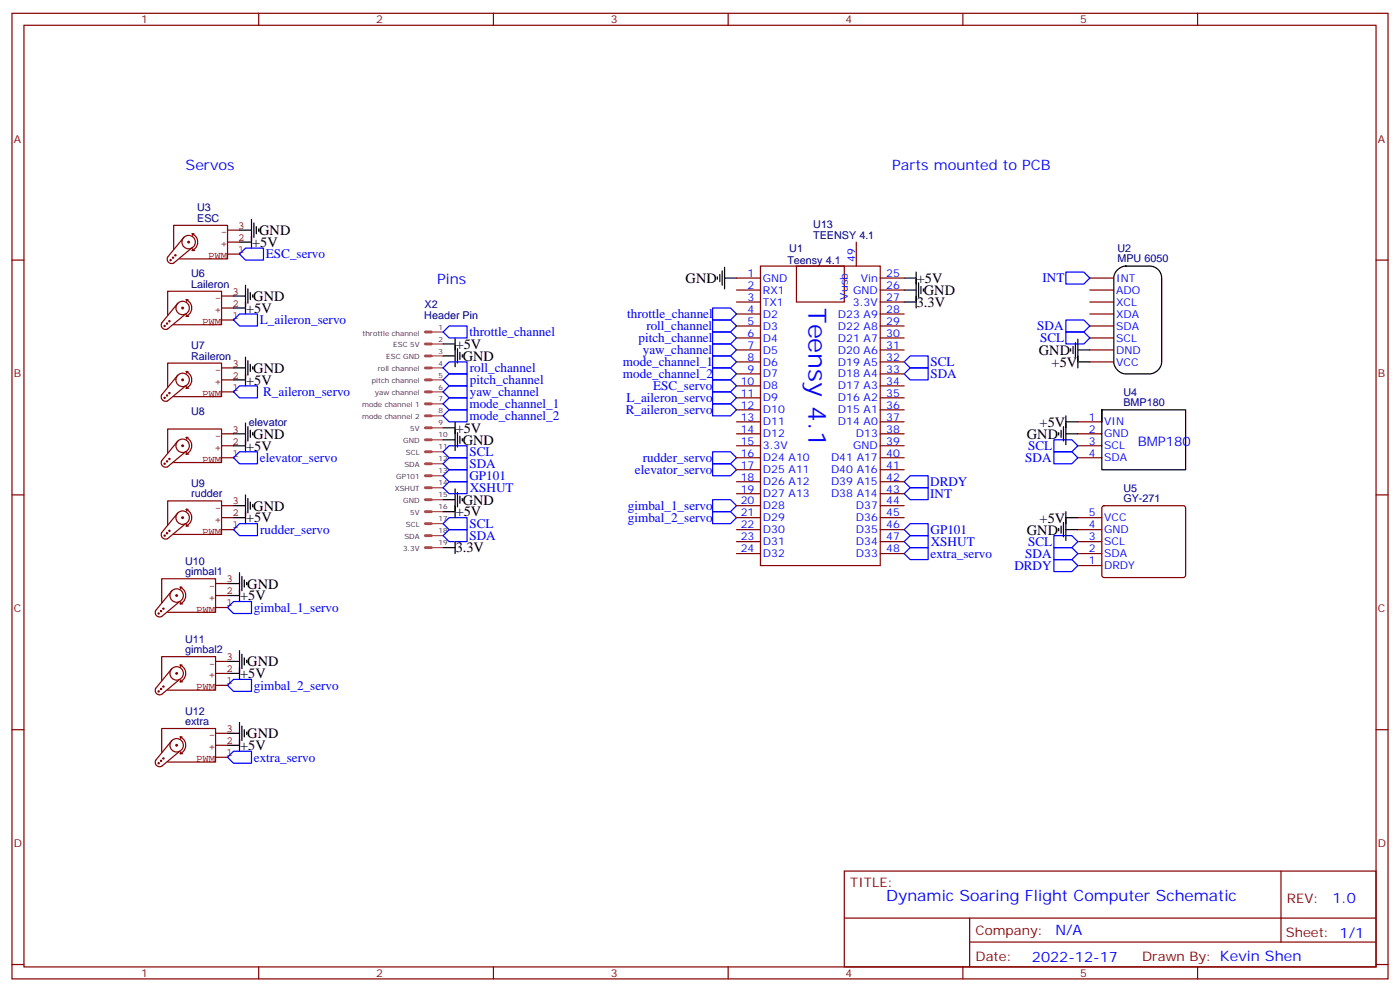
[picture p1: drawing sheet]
<svg xmlns="http://www.w3.org/2000/svg" width="412mm" height="292mm" viewBox="0 0 412 292" stroke-linecap="round" stroke-linejoin="round" font-family="sans-serif">
<g fill="none" stroke="#870000" stroke-width=".35">
<path d="M3.5 3.9h405.4v284.4h-405.4zM7.1 7.4h398.2v277.3h-398.2zM76.2 3.9v3.5M145.3 3.9v3.5M214.5 3.9v3.5M283.6 3.9v3.5M352.8 3.9v3.5M3.5 76.6h3.6M224 78.4h35.3v88.1h-35.3zM234.6 78.4h14.1v10.5h-14.1zM252.2 71.3v7.1M405.3 76.6h3.6"/>
<path d="M217 99.5h7M217 96h7M217 92.5h7M217 88.9h7M217 85.4h7M217 81.9h7M259.3 99.5h7M259.3 96h7M259.3 92.5h7M259.3 88.9h7M259.3 85.4h7M259.3 81.9h7"/>
<path d="M321 99.5h7.1M321 96h7.1M321 92.5h7.1M321 88.9h7.1M321 85.4h7.1M321 81.9h7.1M217 106.6h7M217 103h7M217 110.1h7M217 113.6h7M217 117.2h7M259.3 106.6h7"/>
<path d="M259.3 103h7M259.3 110.1h7M259.3 113.6h7M259.3 117.2h7M321 106.6h7.1M321 103h7.1M217 124.2h7M217 127.7h7M217 131.3h7M217 134.8h7M217 120.7h7M217 138.3h7"/>
<path d="M259.3 124.2h7M259.3 127.7h7M259.3 131.3h7M259.3 134.8h7M259.3 120.7h7M259.3 138.3h7M317.5 124.2h7.1M317.5 127.7h7.1M317.5 131.3h7.1M317.5 134.8h7.1M3.5 145.7h3.6M217 159.5h7"/>
<path d="M217 156h7M217 152.4h7M217 141.9h7M217 145.4h7M217 148.9h7M259.3 159.5h7M259.3 156h7M259.3 152.4h7M259.3 141.9h7M259.3 145.4h7M259.3 148.9h7M317.5 159.5h7.1"/>
<path d="M317.5 156h7.1M317.5 152.4h7.1M324.8 149.1l.5-.2h23.2l.5 .2 .2 .5v19.8l-.2 .5-.5 .2h-23.2l-.5-.3-.2-.4v-19.8zM405.3 145.7h3.6M217 163h7M259.3 163h7M317.5 166.5h7.1M317.5 163h7.1M3.5 214.9h3.6M405.3 214.9h3.6M248.7 256.5h156.6v28.2h-156.6zM377.3 256.5v20.9"/>
<path d="M248.7 270.4h156.5M285.6 277.4h119.6M285.6 270.4v14.1M3.5 284h3.6M76.2 284.7v3.6M145.3 284.7v3.6M214.5 284.7v3.6M283.6 284.7v3.6M352.8 284.7v3.6M405.3 284h3.6"/>
</g>
<g fill="none" stroke="#000" stroke-width=".35">
<path d="M70.6 67.8h3.5M70.6 71.3h3.5M74.1 64.6v8.5M74.8 65.7v4.2M75.5 66.7v2.1M76.2 67.4v.7M212.7 79.8v4.2M213.4 78.7v6.4M329.3 79.4a3.6 3.6 0 0 1 2.3-1h7.1a3.5 3.5 0 0 1 3.5 3.5v24.7a3.8 3.8 0 0 1-3.5 3.5h-7.1a3.8 3.8 0 0 1-3.5-3.5v-24.7a3.5 3.5 0 0 1 1.2-2.5zM68.8 87.2h3.5M68.8 90.7h3.5M72.3 84v8.5"/>
<path d="M73 85.1v4.2M73.7 86.1v2.1M74.4 86.8v.7M134.1 99.5v8.5M211.3 81.5v.7M212 80.8v2.1M213.4 81.9h3.6M266.3 81.9h3.6M266.3 85.4h3.6M266.3 88.9h3.6M269.9 80.1v10.6M270.6 83.3v4.2"/>
<path d="M271.3 84.3v2.2M272 85.1v.7M317.5 99.9v8.4M68.8 108.3h3.5M68.8 111.9h3.5M72.3 105.2v8.4M73 106.2v4.3M73.7 107.3v2.1M74.4 108v.7M130.5 104.8h3.6M130.5 101.3h3.6M134.8 102.7v4.2"/>
<path d="M135.5 103.8v2.1M136.2 104.5v.7M315.4 102.7v.7M316.1 102v2.1M316.8 100.9v4.3M317.5 103h3.5M317.5 106.6h3.5M68.8 127.7h3.5M68.8 131.3h3.5M72.3 124.6v8.4M73 125.6v4.3M73.7 126.7v2.1"/>
<path d="M74.4 127.4v.7M130.5 129.5h3.6M130.5 126h3.6M134.1 124.2v8.5M134.8 127.4v4.2M135.5 128.4v2.2M136.2 129.2v.7M311.9 127.4v.7M312.6 126.7v2.1M313.3 125.6v4.3M314 127.7h3.5M314 122.4v8.5"/>
<path d="M314 124.2h3.5M324.6 120.7v17.6h24.6v-17.6h-24.6v3.5M68.8 148.9h3.5M68.8 152.4h3.5M72.3 145.7v8.5M73 146.8v4.2M73.7 147.8v2.2M74.4 148.6v.7M130.5 147.1h3.6M130.5 150.7h3.6M134.1 144v8.4M134.1 159.5v3.5"/>
<path d="M134.8 145v4.3M135.5 146.1v2.1M136.2 146.8v.7M311.9 155.6v.7M312.6 154.9v2.1M313.3 153.8v4.3M314 150.7v8.4M314 156h3.5M314 152.4h3.5M67 171.8h3.6M67 175.4h3.6M70.6 168.7v8.4"/>
<path d="M71.3 169.7v4.3M72 170.8v2.1M72.7 171.5v.7M130.5 161.3h3.6M67 194.8h3.6M67 198.3h3.6M70.6 191.6v8.5M71.3 192.7v4.2M72 193.7v2.1M72.7 194.4v.7M67 215.9h3.6M67 219.5h3.6"/>
<path d="M70.6 212.8v8.4M71.3 213.8v4.3M72 214.9v2.1M72.7 215.6v.7"/>
</g>
<g fill="none" stroke="#850000" stroke-width=".35">
<path d="M50.1 76.5l.3 .1-.1 .2-.2-.2M50.8 75.8l.4 .1-.2 .2-.2-.2M51.2 73.4v-7h15.8v9.8h-14.1M51.5 75.1l.4 .1-.2 .2-.2-.2M53.6 71.1a1.98 1.98 0 0 1 3-1.5 1.98 1.98 0 0 1-.1 3.4 1.98 1.98 0 0 1-2.9-1.7M54.2 69.9l-4.8 5.8a1.3 1.3 0 0 0 .2 1.5 1.3 1.3 0 0 0 1.5 .3l5.3-4.4M55.4 71.1l.4 .2-.2 .2-.3-.2M56.6 68.8a2.68 2.68 0 0 1 1.6 2.5 2.68 2.68 0 0 1-1.6 2.5M56.6 68.8h.5M56.6 68.8l.2 .6M56.6 73.8h.7M56.8 73.2l-.2 .6"/>
<path d="M67 74.8h3.6M67 71.3h3.6M67 67.8h3.6M48.4 95.9l.3 .1-.2 .2-.2-.2M49.1 95.2l.3 .1-.2 .2-.2-.2M49.4 92.8v-7h15.9v9.8h-14.1M49.8 94.5l.3 .1-.2 .2-.2-.2M51.8 90.5a1.98 1.98 0 0 1 3.1-1.5 1.98 1.98 0 0 1-.2 3.4 1.98 1.98 0 0 1-2.9-1.7M52.4 89.3l-4.8 5.8M53.6 90.5l.4 .2-.2 .2-.2-.2M54.7 92.5l-5.3 4.4a1.31 1.31 0 0 1-1.5-.3 1.31 1.31 0 0 1-.3-1.5M54.9 88.2a2.68 2.68 0 0 1 1.6 2.5 2.68 2.68 0 0 1-1.6 2.5"/>
<path d="M54.9 88.2h.5M54.9 88.2l.1 .6M54.9 93.2h.7M55 92.6l-.1 .6M65.3 94.2h3.5M65.3 90.7h3.5M65.3 87.2h3.5M48.4 117l.3 .2-.2 .1-.2-.1M49.1 116.3l.3 .2-.2 .1-.2-.1M49.4 114v-7.1h15.9v9.9h-14.1M49.8 115.6l.3 .1-.2 .2-.2-.2M51.8 111.7a1.98 1.98 0 0 1 3.1-1.5 1.98 1.98 0 0 1-.2 3.4 1.98 1.98 0 0 1-2.9-1.7"/>
<path d="M52.4 110.5l-4.8 5.8a1.31 1.31 0 0 0 .3 1.5 1.31 1.31 0 0 0 1.5 .2l5.3-4.4M53.6 111.7l.4 .2-.2 .2-.2-.2M54.9 109.4a2.68 2.68 0 0 1 1.6 2.5 2.68 2.68 0 0 1-1.6 2.4M54.9 109.4h.5M54.9 109.4l.1 .5M54.9 114.3h.7M55 113.8l-.1 .5M65.3 115.4h3.5M65.3 111.9h3.5M65.3 108.3h3.5M48.4 136.4l.3 .2-.2 .1-.2-.1M49.1 135.7l.3 .2-.2 .1-.2-.1"/>
<path d="M49.4 133.4v-7.1h15.9v9.9h-14.1M49.8 135l.3 .1-.2 .2-.2-.2M51.8 131.1a1.98 1.98 0 0 1 3.1-1.5 1.98 1.98 0 0 1-.2 3.4 1.98 1.98 0 0 1-2.9-1.7M52.4 129.9l-4.8 5.8a1.31 1.31 0 0 0 .3 1.5 1.31 1.31 0 0 0 1.5 .2l5.3-4.4M53.6 131.1l.4 .2-.2 .2-.2-.2M54.9 128.8a2.68 2.68 0 0 1 1.6 2.5 2.68 2.68 0 0 1-1.6 2.4M54.9 128.8h.5M54.9 128.8l.1 .5M54.9 133.7h.7M55 133.2l-.1 .5M65.3 134.8h3.5M65.3 131.3h3.5"/>
<path d="M65.3 127.7h3.5M48.4 157.6l.3 .1-.2 .2-.2-.2M49.1 156.9l.3 .1-.2 .2-.2-.2M49.4 154.6v-7.1h15.9v9.9h-14.1M49.8 156.2l.3 .1-.2 .2-.2-.2M51.8 152.3a1.98 1.98 0 0 1 3.1-1.5 1.98 1.98 0 0 1-.2 3.4 1.98 1.98 0 0 1-2.9-1.8M52.4 151l-4.8 5.8a1.31 1.31 0 0 0 .3 1.6 1.31 1.31 0 0 0 1.5 .2l5.3-4.4M53.6 152.3l.4 .1-.2 .3-.2-.3M54.9 150a2.68 2.68 0 0 1 1.6 2.4 2.68 2.68 0 0 1-1.6 2.5M54.9 150h.5M54.9 150l.1 .5M54.9 154.9h.7"/>
<path d="M55 154.4l-.1 .5M65.3 156h3.5M65.3 152.4h3.5M65.3 148.9h3.5M47.3 179.8l.3 .2-.2 .1-.1-.1M47.6 177.5v-7.1h15.9v9.9h-14.1M48 179.1l.3 .1-.1 .2-.2-.2M50.1 175.2a1.98 1.98 0 0 1 3-1.5 1.98 1.98 0 0 1-.1 3.4 1.98 1.98 0 0 1-2.9-1.7M50.6 174l-4.7 5.8a1.31 1.31 0 0 0 .2 1.5 1.31 1.31 0 0 0 1.5 .2l5.3-4.4M51.8 175.2l.5 .2-.3 .2-.2-.2M53.1 172.9a2.68 2.68 0 0 1 1.6 2.5 2.68 2.68 0 0 1-1.6 2.4M53.1 172.9h.5"/>
<path d="M53.1 172.9l.2 .5M53.1 177.8h.7M53.3 177.3l-.2 .5M63.5 178.9h3.5M63.5 175.4h3.5M63.5 171.8h3.5M46.6 180.5l.3 .2-.2 .1-.1-.1M50.1 198.1a1.98 1.98 0 0 1 3-1.5 1.98 1.98 0 0 1-.1 3.4 1.98 1.98 0 0 1-2.9-1.7M50.6 196.9l-4.7 5.8a1.31 1.31 0 0 0 .2 1.5 1.31 1.31 0 0 0 1.5 .3M51.8 198.1l.5 .2-.3 .2-.2-.2M53.1 195.8a2.68 2.68 0 0 1 1.6 2.5 2.68 2.68 0 0 1-1.6 2.5M53.1 195.8h.5"/>
<path d="M53.1 195.8l.2 .6M63.5 198.3h3.5M63.5 194.8h3.5M46.6 203.5l.3 .1-.2 .2-.1-.2M47.3 202.8l.3 .1-.2 .2-.1-.2M47.6 200.4v-7h15.9v9.8h-14.1M48 202.1l.3 .1-.1 .2-.2-.2M50.1 219.3a1.98 1.98 0 0 1 3-1.5 1.98 1.98 0 0 1-.1 3.4 1.98 1.98 0 0 1-2.9-1.7M50.6 218.1l-4.7 5.8a1.31 1.31 0 0 0 .2 1.5 1.31 1.31 0 0 0 1.5 .2l5.3-4.4M51.8 219.3l.5 .2-.3 .2-.2-.2M52.9 200.1l-5.3 4.4M53.1 217a2.68 2.68 0 0 1 1.6 2.5 2.68 2.68 0 0 1-1.6 2.4"/>
<path d="M53.1 200.8h.7M53.1 217h.5M53.1 217l.2 .5M53.3 200.2l-.2 .6M63.5 201.8h3.5M63.5 219.5h3.5M63.5 215.9h3.5M46.6 224.6l.3 .2-.2 .1-.1-.1M47.3 223.9l.3 .1-.2 .2-.1-.2M47.6 221.6v-7.1h15.9v9.9h-14.1M48 223.2l.3 .1-.1 .2-.2-.2M53.1 221.9h.7"/>
<path d="M53.3 221.4l-.2 .5M63.5 223h3.5"/>
</g>
<g fill="none" stroke="#a34a4a" stroke-width=".85">
<path d="M125.3 97.8h1.8M125.3 101.3h1.8M125.3 104.8h1.8M125.3 108.3h1.8M125.3 111.9h1.8M125.3 115.4h1.8M125.3 118.9h1.8M125.3 136.6h1.8M125.3 133h1.8M125.3 129.5h1.8M125.3 126h1.8M125.3 122.4h1.8"/>
<path d="M125.3 143.6h1.8M125.3 140.1h1.8M125.3 147.1h1.8M125.3 150.7h1.8M125.3 157.7h1.8M125.3 154.2h1.8M125.3 161.3h1.8"/>
</g>
<g fill="none" stroke="#a34a4a" stroke-width=".35">
<path d="M127.1 97.8h3.4M127.1 101.3h3.4M127.1 104.8h3.4M127.1 108.3h3.4M127.1 111.9h3.4M127.1 115.4h3.4M127.1 118.9h3.4M127.1 136.6h3.4M127.1 133h3.4M127.1 129.5h3.4M127.1 126h3.4M127.1 122.4h3.4"/>
<path d="M127.1 143.6h3.4M127.1 140.1h3.4M127.1 147.1h3.4M127.1 150.7h3.4M127.1 157.7h3.4M127.1 154.2h3.4M127.1 161.3h3.4"/>
</g>
<g fill="none" stroke="#00f" stroke-width=".35">
<path d="M70.6 74.8l1.7-1.7h5.3v3.5h-5.3zM68.8 94.2l1.8-1.7h5.2v3.5h-5.2zM132.3 96h5.3v3.5h-5.3l-1.8-1.7zM209.9 90.7h5.3l1.8 1.8-1.8 1.7h-5.3zM209.9 94.2h5.3l1.8 1.8-1.8 1.8h-5.3zM209.9 97.8h5.3l1.8 1.7-1.8 1.8h-5.3zM314 94.2h5.3l1.7 1.8-1.7 1.8h-5.3zM314 97.8h5.3l1.7 1.7-1.7 1.8h-5.3zM314 80.1h5.3l1.7 1.8-1.7 1.7h-5.3zM68.8 115.4l1.8-1.8h5.2v3.6h-5.2zM130.5 108.3l1.8-1.7h5.3v3.5h-5.3zM130.5 111.9l1.8-1.8h5.3v3.5h-5.3z"/>
<path d="M130.5 115.4l1.8-1.8h5.3v3.6h-5.3zM130.5 118.9l1.8-1.7h5.3v3.5h-5.3zM209.9 101.3h5.3l1.8 1.7-1.8 1.8h-5.3zM209.9 104.8h5.3l1.8 1.8-1.8 1.7h-5.3zM209.9 108.3h5.3l1.8 1.8-1.8 1.8h-5.3zM209.9 111.9h5.3l1.8 1.7-1.8 1.8h-5.3zM209.9 115.4h5.3l1.8 1.8-1.8 1.7h-5.3zM209.9 118.9h5.3l1.8 1.8-1.8 1.7h-5.3zM266.3 110.1l1.8-1.8h5.3v3.6h-5.3zM266.3 106.6l1.8-1.8h5.3v3.5h-5.3zM68.8 134.8l1.8-1.8h5.2v3.6h-5.2zM130.5 136.6l1.8-1.8h5.3v3.5h-5.3z"/>
<path d="M130.5 133l1.8-1.7h5.3v3.5h-5.3zM130.5 122.4l1.8-1.7h5.3v3.5h-5.3zM209.9 133h5.3l1.8 1.8-1.8 1.8h-5.3zM209.9 136.6h5.3l1.8 1.7-1.8 1.8h-5.3zM310.4 133h5.3l1.8 1.8-1.8 1.8h-5.3zM310.4 129.5h5.3l1.8 1.8-1.8 1.7h-5.3zM70.6 154.2h5.2v3.5h-5.2l-1.8-1.7zM130.5 157.7l1.8-1.7h5.3v3.5h-5.3zM130.5 154.2l1.8-1.8h5.3v3.6h-5.3zM130.5 143.6l1.8-1.7h5.3v3.5h-5.3zM130.5 140.1l1.8-1.8h5.3v3.6h-5.3zM209.9 150.7h5.3l1.8 1.7-1.8 1.8h-5.3z"/>
<path d="M209.9 147.1h5.3l1.8 1.8-1.8 1.8h-5.3zM266.3 141.9l1.8-1.8h5.3v3.5h-5.3zM266.3 156l1.8-1.8h5.3v3.5h-5.3zM266.3 159.5l1.8-1.8h5.3v3.6h-5.3zM266.3 145.4l1.8-1.8h5.3v3.5h-5.3zM310.4 157.7h5.3l1.8 1.8-1.8 1.8h-5.3zM67 178.9l1.8-1.8h5.3v3.6h-5.3zM266.3 163l1.8-1.7h5.3v3.5h-5.3zM310.4 161.3h5.3l1.8 1.7-1.8 1.8h-5.3zM310.4 164.8h5.3l1.8 1.7-1.8 1.8h-5.3zM67 201.8l1.8-1.7h5.3v3.5h-5.3zM68.8 221.2h5.3v3.6h-5.3l-1.8-1.8z"/>
</g>
<text font-size="7.4" fill="#00f" x="238.1" y="90.7" transform="rotate(90 238.1 90.7)">Teensy 4.1</text>
<text font-size="4.6" fill="#00f" x="261.1" y="265.3">Dynamic Soaring Flight Computer Schematic</text>
<g font-size="4.2" fill="#00f">
<text x="54.7" y="50.1">Servos</text>
<text x="262.8" y="50.1">Parts mounted to PCB</text>
<text x="128.8" y="83.6">Pins</text>
<text x="392.5" y="265.8">1.0</text>
<text x="310.9" y="275.3">N/A</text>
<text x="304" y="283.1">2022-12-17</text>
</g>
<g font-size="4.2">
<text x="76.4" y="69.3">GND</text>
<text x="74.3" y="72.7">+5V</text>
<text x="202" y="83.3">GND</text>
<text x="270.1" y="83.3">+5V</text>
<text x="74.6" y="88.7">GND</text>
<text x="272.2" y="86.8">GND</text>
<text x="72.5" y="92.1">+5V</text>
<text x="270.1" y="90.3">3.3V</text>
<text x="134.2" y="102.7">+5V</text>
<text x="136.3" y="106.3">GND</text>
<text x="306" y="104.5">GND</text>
<text x="72.5" y="113.3">+5V</text>
<text x="74.6" y="109.8">GND</text>
<text x="309.8" y="108">+5V</text>
<text x="306.2" y="125.7">+5V</text>
<text x="74.6" y="129.2">GND</text>
<text x="134.2" y="127.4">+5V</text>
<text x="136.3" y="131">GND</text>
<text x="302.5" y="129.2">GND</text>
<text x="72.5" y="132.7">+5V</text>
<text x="136.3" y="148.6">GND</text>
<text x="72.5" y="153.8">+5V</text>
<text x="74.6" y="150.4">GND</text>
<text x="134.2" y="152.1">+5V</text>
<text x="306.2" y="153.9">+5V</text>
<text x="302.5" y="157.4">GND</text>
<text x="134.2" y="162.7">3.3V</text>
<text x="72.8" y="173.3">GND</text>
<text x="70.7" y="176.8">+5V</text>
<text x="72.8" y="196.3">GND</text>
<text x="70.7" y="199.7">+5V</text>
<text x="70.7" y="220.9">+5V</text>
<text x="72.8" y="217.4">GND</text>
</g>
<g font-size="3.9" fill="#00f">
<text x="78.3" y="76.1">ESC_servo</text>
<text x="307.1" y="83.1">INT</text>
<text x="76.6" y="95.5">L_aileron_servo</text>
<text x="184.7" y="93.7">throttle_channel</text>
<text x="138.3" y="99">throttle_channel</text>
<text x="188.1" y="100.8">pitch_channel</text>
<text x="190.4" y="97.2">roll_channel</text>
<text x="305.5" y="97.2">SDA</text>
<text x="306.4" y="100.7">SCL</text>
<text x="183.5" y="107.8">mode_channel_1</text>
<text x="189.3" y="104.3">yaw_channel</text>
<text x="274.1" y="107.9">SCL</text>
<text x="138.4" y="113.1">pitch_channel</text>
<text x="138.4" y="109.6">roll_channel</text>
<text x="183.5" y="111.3">mode_channel_2</text>
<text x="274.1" y="111.4">SDA</text>
<text x="77.5" y="116.6">R_aileron_servo</text>
<text x="138.4" y="116.7">yaw_channel</text>
<text x="184.5" y="118.4">L_aileron_servo</text>
<text x="192.4" y="114.8">ESC_servo</text>
<text x="138.3" y="120.2">mode_channel_1</text>
<text x="138.3" y="123.7">mode_channel_2</text>
<text x="184.3" y="121.9">R_aileron_servo</text>
<text x="335.1" y="131.3">BMP180</text>
<text x="76.6" y="136.1">elevator_servo</text>
<text x="138.3" y="134.3">SCL</text>
<text x="138.3" y="137.8">SDA</text>
<text x="189.3" y="136">rudder_servo</text>
<text x="302" y="136">SDA</text>
<text x="302.8" y="132.5">SCL</text>
<text x="138.3" y="141.4">GP101</text>
<text x="187" y="139.6">elevator_servo</text>
<text x="274" y="143.1">DRDY</text>
<text x="138.4" y="145">XSHUT</text>
<text x="274" y="146.6">INT</text>
<text x="138.3" y="155.5">SCL</text>
<text x="185" y="153.7">gimbal_2_servo</text>
<text x="185" y="150.2">gimbal_1_servo</text>
<text x="76.7" y="157.2">rudder_servo</text>
<text x="138.3" y="159">SDA</text>
<text x="274.1" y="157.3">GP101</text>
<text x="274.2" y="160.8">XSHUT</text>
<text x="302.8" y="160.7">SCL</text>
<text x="274.1" y="164.3">extra_servo</text>
<text x="298.8" y="167.8">DRDY</text>
<text x="302" y="164.3">SDA</text>
<text x="74.8" y="180.2">gimbal_1_servo</text>
<text x="74.8" y="203.1">gimbal_2_servo</text>
<text x="74.8" y="224.3">extra_servo</text>
</g>
<g font-size="3.9" fill="#800">
<text x="250.5" y="261.1">TITLE:</text>
<text x="379.1" y="265.8">REV:</text>
<text x="287.4" y="275.3">Company:</text>
<text x="378.7" y="275.9">Sheet: 1/1</text>
<text x="287.4" y="283">Date:</text>
<text x="336.4" y="283.1">Drawn By: Kevin Shen</text>
</g>
<g font-size="3.2" fill="#800">
<text x="41.6" y="6.9">1</text>
<text x="110.8" y="6.9">2</text>
<text x="179.9" y="6.9">3</text>
<text x="249.1" y="6.9">4</text>
<text x="318.2" y="6.9">5</text>
<text x="4.1" y="42">A</text>
<text x="405.9" y="42">A</text>
<text x="4.1" y="111.2">B</text>
<text x="405.9" y="111.2">B</text>
<text x="4.1" y="180.3">C</text>
<text x="405.9" y="180.3">C</text>
<text x="4.1" y="249.4">D</text>
<text x="405.9" y="249.4">D</text>
<text x="41.6" y="287.7">1</text>
<text x="110.8" y="287.7">2</text>
<text x="179.9" y="287.7">3</text>
<text x="249.1" y="287.7">4</text>
<text x="318.2" y="287.7">5</text>
</g>
<g font-size="3.2" fill="#000080">
<text x="58.1" y="65.3">ESC</text>
<text x="58.1" y="62.3">U3</text>
<text x="239.6" y="70.2">TEENSY 4.1</text>
<text x="239.6" y="67.2">U13</text>
<text x="231.9" y="77.7">Teensy 4.1</text>
<text x="232.5" y="74.2">U1</text>
<text x="329.2" y="77.3">MPU 6050</text>
<text x="329.2" y="74.2">U2</text>
<text x="56.3" y="81.7">U6</text>
<text x="56.3" y="84.7">Laileron</text>
<text x="125" y="93.8">Header Pin</text>
<text x="125.1" y="90.7">X2</text>
<text x="56.3" y="105.9">Raileron</text>
<text x="56.3" y="102.8">U7</text>
<text x="330.9" y="119.6">BMP180</text>
<text x="330.9" y="116.5">U4</text>
<text x="56.3" y="122.2">U8</text>
<text x="73.3" y="125.3">elevator</text>
<text x="56.3" y="143.4">U9</text>
<text x="56.3" y="146.4">rudder</text>
<text x="330.9" y="147.8">GY-271</text>
<text x="330.9" y="144.8">U5</text>
<text x="54.6" y="166.3">U10</text>
<text x="54.6" y="169.4">gimbal1</text>
<text x="54.6" y="189.3">U11</text>
<text x="54.6" y="192.3">gimbal2</text>
<text x="54.6" y="213.5">extra</text>
<text x="54.6" y="210.4">U12</text>
</g>
<g font-size="3.2" fill="#840000">
<text x="65.1" y="69.3">-</text>
<text x="70.2" y="70.9">2</text>
<text x="70.2" y="67.4">3</text>
<text x="61.3" y="76.3">PWM</text>
<text x="65.1" y="72.8">+</text>
<text x="70.2" y="74.5">1</text>
<text x="63.3" y="88.7">-</text>
<text x="68.4" y="86.8">3</text>
<text x="59.5" y="95.7">PWM</text>
<text x="63.3" y="92.2">+</text>
<text x="68.4" y="93.9">1</text>
<text x="68.4" y="90.3">2</text>
<text x="68.4" y="108">3</text>
<text x="63.3" y="113.4">+</text>
<text x="63.3" y="109.8">-</text>
<text x="68.4" y="111.5">2</text>
<text x="59.5" y="116.9">PWM</text>
<text x="68.4" y="115">1</text>
<text x="63.3" y="129.2">-</text>
<text x="68.4" y="130.9">2</text>
<text x="68.4" y="127.4">3</text>
<text x="59.5" y="136.3">PWM</text>
<text x="63.3" y="132.8">+</text>
<text x="68.4" y="134.4">1</text>
<text x="68.4" y="148.6">3</text>
<text x="63.3" y="153.9">+</text>
<text x="63.3" y="150.4">-</text>
<text x="68.4" y="155.6">1</text>
<text x="68.4" y="152.1">2</text>
<text x="59.5" y="157.5">PWM</text>
<text x="61.6" y="173.3">-</text>
<text x="66.7" y="171.5">3</text>
<text x="61.6" y="176.9">+</text>
<text x="66.7" y="178.5">1</text>
<text x="66.7" y="175">2</text>
<text x="57.7" y="180.4">PWM</text>
<text x="61.6" y="196.3">-</text>
<text x="66.7" y="197.9">2</text>
<text x="66.7" y="194.4">3</text>
<text x="57.7" y="203.3">PWM</text>
<text x="61.6" y="199.8">+</text>
<text x="66.7" y="201.5">1</text>
<text x="66.7" y="215.6">3</text>
<text x="61.6" y="221">+</text>
<text x="61.6" y="217.4">-</text>
<text x="66.7" y="219.1">2</text>
<text x="57.7" y="224.5">PWM</text>
<text x="66.7" y="222.6">1</text>
</g>
<g font-size="3.2" fill="#00f">
<text x="251.9" y="77.1" transform="rotate(-90 251.9 77.1)">49</text>
<text x="220.2" y="81.5">1</text>
<text x="224.7" y="82.9">GND</text>
<text x="253.5" y="82.9">Vin</text>
<text x="261.1" y="81.5">25</text>
<text x="328.8" y="82.9">INT</text>
<text x="220.2" y="85.1">2</text>
<text x="220.2" y="88.6">3</text>
<text x="224.7" y="86.5">RX1</text>
<text x="224.7" y="90">TX1</text>
<text x="249.8" y="88.2" transform="rotate(-90 249.8 88.2)">Vusb</text>
<text x="251.2" y="90">3.3V</text>
<text x="251.3" y="86.5">GND</text>
<text x="261.1" y="85.1">26</text>
<text x="261.1" y="88.6">27</text>
<text x="328.8" y="90">XCL</text>
<text x="328.8" y="86.5">ADO</text>
<text x="220.2" y="92.1">4</text>
<text x="220.2" y="95.6">5</text>
<text x="224.7" y="93.5">D2</text>
<text x="246.8" y="93.5">D23 A9</text>
<text x="261.1" y="92.1">28</text>
<text x="261.1" y="95.6">29</text>
<text x="328.8" y="93.5">XDA</text>
<text x="220.2" y="99.2">6</text>
<text x="224.7" y="97">D3</text>
<text x="224.7" y="100.6">D4</text>
<text x="246.8" y="97">D22 A8</text>
<text x="246.8" y="100.6">D21 A7</text>
<text x="261.1" y="99.2">30</text>
<text x="328.8" y="100.6">SCL</text>
<text x="328.8" y="97">SDA</text>
<text x="220.2" y="102.7">7</text>
<text x="220.2" y="106.2">8</text>
<text x="224.7" y="104.1">D5</text>
<text x="224.7" y="107.6">D6</text>
<text x="246.8" y="104.1">D20 A6</text>
<text x="246.8" y="107.6">D19 A5</text>
<text x="261.1" y="102.7">31</text>
<text x="261.1" y="106.2">32</text>
<text x="328.8" y="107.6">VCC</text>
<text x="328.8" y="104.1">DND</text>
<text x="218.2" y="113.3">10</text>
<text x="220.2" y="109.7">9</text>
<text x="224.7" y="111.2">D7</text>
<text x="246.8" y="111.2">D18 A4</text>
<text x="261.1" y="109.7">33</text>
<text x="261.1" y="113.3">34</text>
<text x="218.2" y="116.8">11</text>
<text x="224.7" y="114.7">D8</text>
<text x="224.7" y="118.2">D9</text>
<text x="246.8" y="114.7">D17 A3</text>
<text x="246.8" y="118.2">D16 A2</text>
<text x="261.1" y="116.8">35</text>
<text x="218.2" y="120.3">12</text>
<text x="218.2" y="123.9">13</text>
<text x="224.7" y="121.7">D10</text>
<text x="224.7" y="125.3">D11</text>
<text x="246.8" y="121.7">D15 A1</text>
<text x="246.8" y="125.3">D14 A0</text>
<text x="261.1" y="120.3">36</text>
<text x="261.1" y="123.9">37</text>
<text x="320.8" y="123.9">1</text>
<text x="325.3" y="125.3">VIN</text>
<text x="218.2" y="127.4">14</text>
<text x="218.2" y="130.9">15</text>
<text x="224.7" y="128.8">D12</text>
<text x="252.1" y="128.8">D13</text>
<text x="261.1" y="127.4">38</text>
<text x="261.1" y="130.9">39</text>
<text x="320.8" y="127.4">2</text>
<text x="320.8" y="130.9">3</text>
<text x="325.3" y="128.8">GND</text>
<text x="218.2" y="134.4">16</text>
<text x="218.2" y="138">17</text>
<text x="224.7" y="132.3">3.3V</text>
<text x="224.7" y="135.9">D24 A10</text>
<text x="244.8" y="135.9">D41 A17</text>
<text x="251.3" y="132.3">GND</text>
<text x="261.1" y="134.4">40</text>
<text x="261.1" y="138">41</text>
<text x="320.8" y="134.4">4</text>
<text x="325.3" y="132.3">SCL</text>
<text x="325.3" y="135.9">SDA</text>
<text x="218.2" y="141.5">18</text>
<text x="224.7" y="139.4">D25 A11</text>
<text x="224.7" y="142.9">D26 A12</text>
<text x="244.8" y="139.4">D40 A16</text>
<text x="244.8" y="142.9">D39 A15</text>
<text x="261.1" y="141.5">42</text>
<text x="218.2" y="145">19</text>
<text x="218.2" y="148.6">20</text>
<text x="224.7" y="146.4">D27 A13</text>
<text x="224.7" y="150">D28</text>
<text x="244.8" y="146.4">D38 A14</text>
<text x="252.1" y="150">D37</text>
<text x="261.1" y="145">43</text>
<text x="261.1" y="148.6">44</text>
<text x="218.2" y="152.1">21</text>
<text x="218.2" y="155.6">22</text>
<text x="224.7" y="153.5">D29</text>
<text x="252.1" y="153.5">D36</text>
<text x="261.1" y="152.1">45</text>
<text x="261.1" y="155.6">46</text>
<text x="320.8" y="155.6">4</text>
<text x="320.8" y="152.1">5</text>
<text x="325.3" y="153.5">VCC</text>
<text x="218.2" y="159.1">23</text>
<text x="224.7" y="157">D30</text>
<text x="224.7" y="160.5">D31</text>
<text x="252.1" y="157">D35</text>
<text x="252.1" y="160.5">D34</text>
<text x="261.1" y="159.1">47</text>
<text x="320.8" y="159.1">3</text>
<text x="325.3" y="160.5">SCL</text>
<text x="325.3" y="157">GND</text>
<text x="218.2" y="162.7">24</text>
<text x="224.7" y="164.1">D32</text>
<text x="252.1" y="164.1">D33</text>
<text x="261.1" y="162.7">48</text>
<text x="320.8" y="166.2">1</text>
<text x="320.8" y="162.7">2</text>
<text x="325.3" y="167.6">DRDY</text>
<text x="325.3" y="164.1">SDA</text>
</g>
<g font-size="2.1" fill="#333">
<text x="106.8" y="98.8">throttle channel</text>
<text x="129.2" y="97.1">1</text>
<text x="129.2" y="100.6">2</text>
<text x="113.8" y="105.9">ESC GND</text>
<text x="115.8" y="102.3">ESC 5V</text>
<text x="129.2" y="104.1">3</text>
<text x="129.2" y="107.6">4</text>
<text x="109.5" y="112.9">pitch channel</text>
<text x="111.3" y="109.4">roll channel</text>
<text x="129.2" y="111.2">5</text>
<text x="106.7" y="120">mode channel 1</text>
<text x="110.4" y="116.4">yaw channel</text>
<text x="129.2" y="114.7">6</text>
<text x="129.2" y="118.2">7</text>
<text x="106.7" y="123.5">mode channel 2</text>
<text x="129.2" y="125.3">9</text>
<text x="129.2" y="121.8">8</text>
<text x="118.8" y="130.5">GND</text>
<text x="120.8" y="127">5V</text>
<text x="129.2" y="128.8">10</text>
<text x="119.1" y="137.6">SDA</text>
<text x="119.5" y="134.1">SCL</text>
<text x="129.2" y="135.9">12</text>
<text x="129.2" y="132.3">11</text>
<text x="116.7" y="141.1">GP101</text>
<text x="129.2" y="142.9">14</text>
<text x="129.2" y="139.4">13</text>
<text x="116.3" y="144.7">XSHUT</text>
<text x="118.8" y="148.2">GND</text>
<text x="129.2" y="146.4">15</text>
<text x="129.2" y="150">16</text>
<text x="119.5" y="155.2">SCL</text>
<text x="120.8" y="151.7">5V</text>
<text x="129.2" y="153.5">17</text>
<text x="119.1" y="158.8">SDA</text>
<text x="129.2" y="160.6">19</text>
<text x="129.2" y="157">18</text>
<text x="118.7" y="162.3">3.3V</text>
</g>
</svg>
